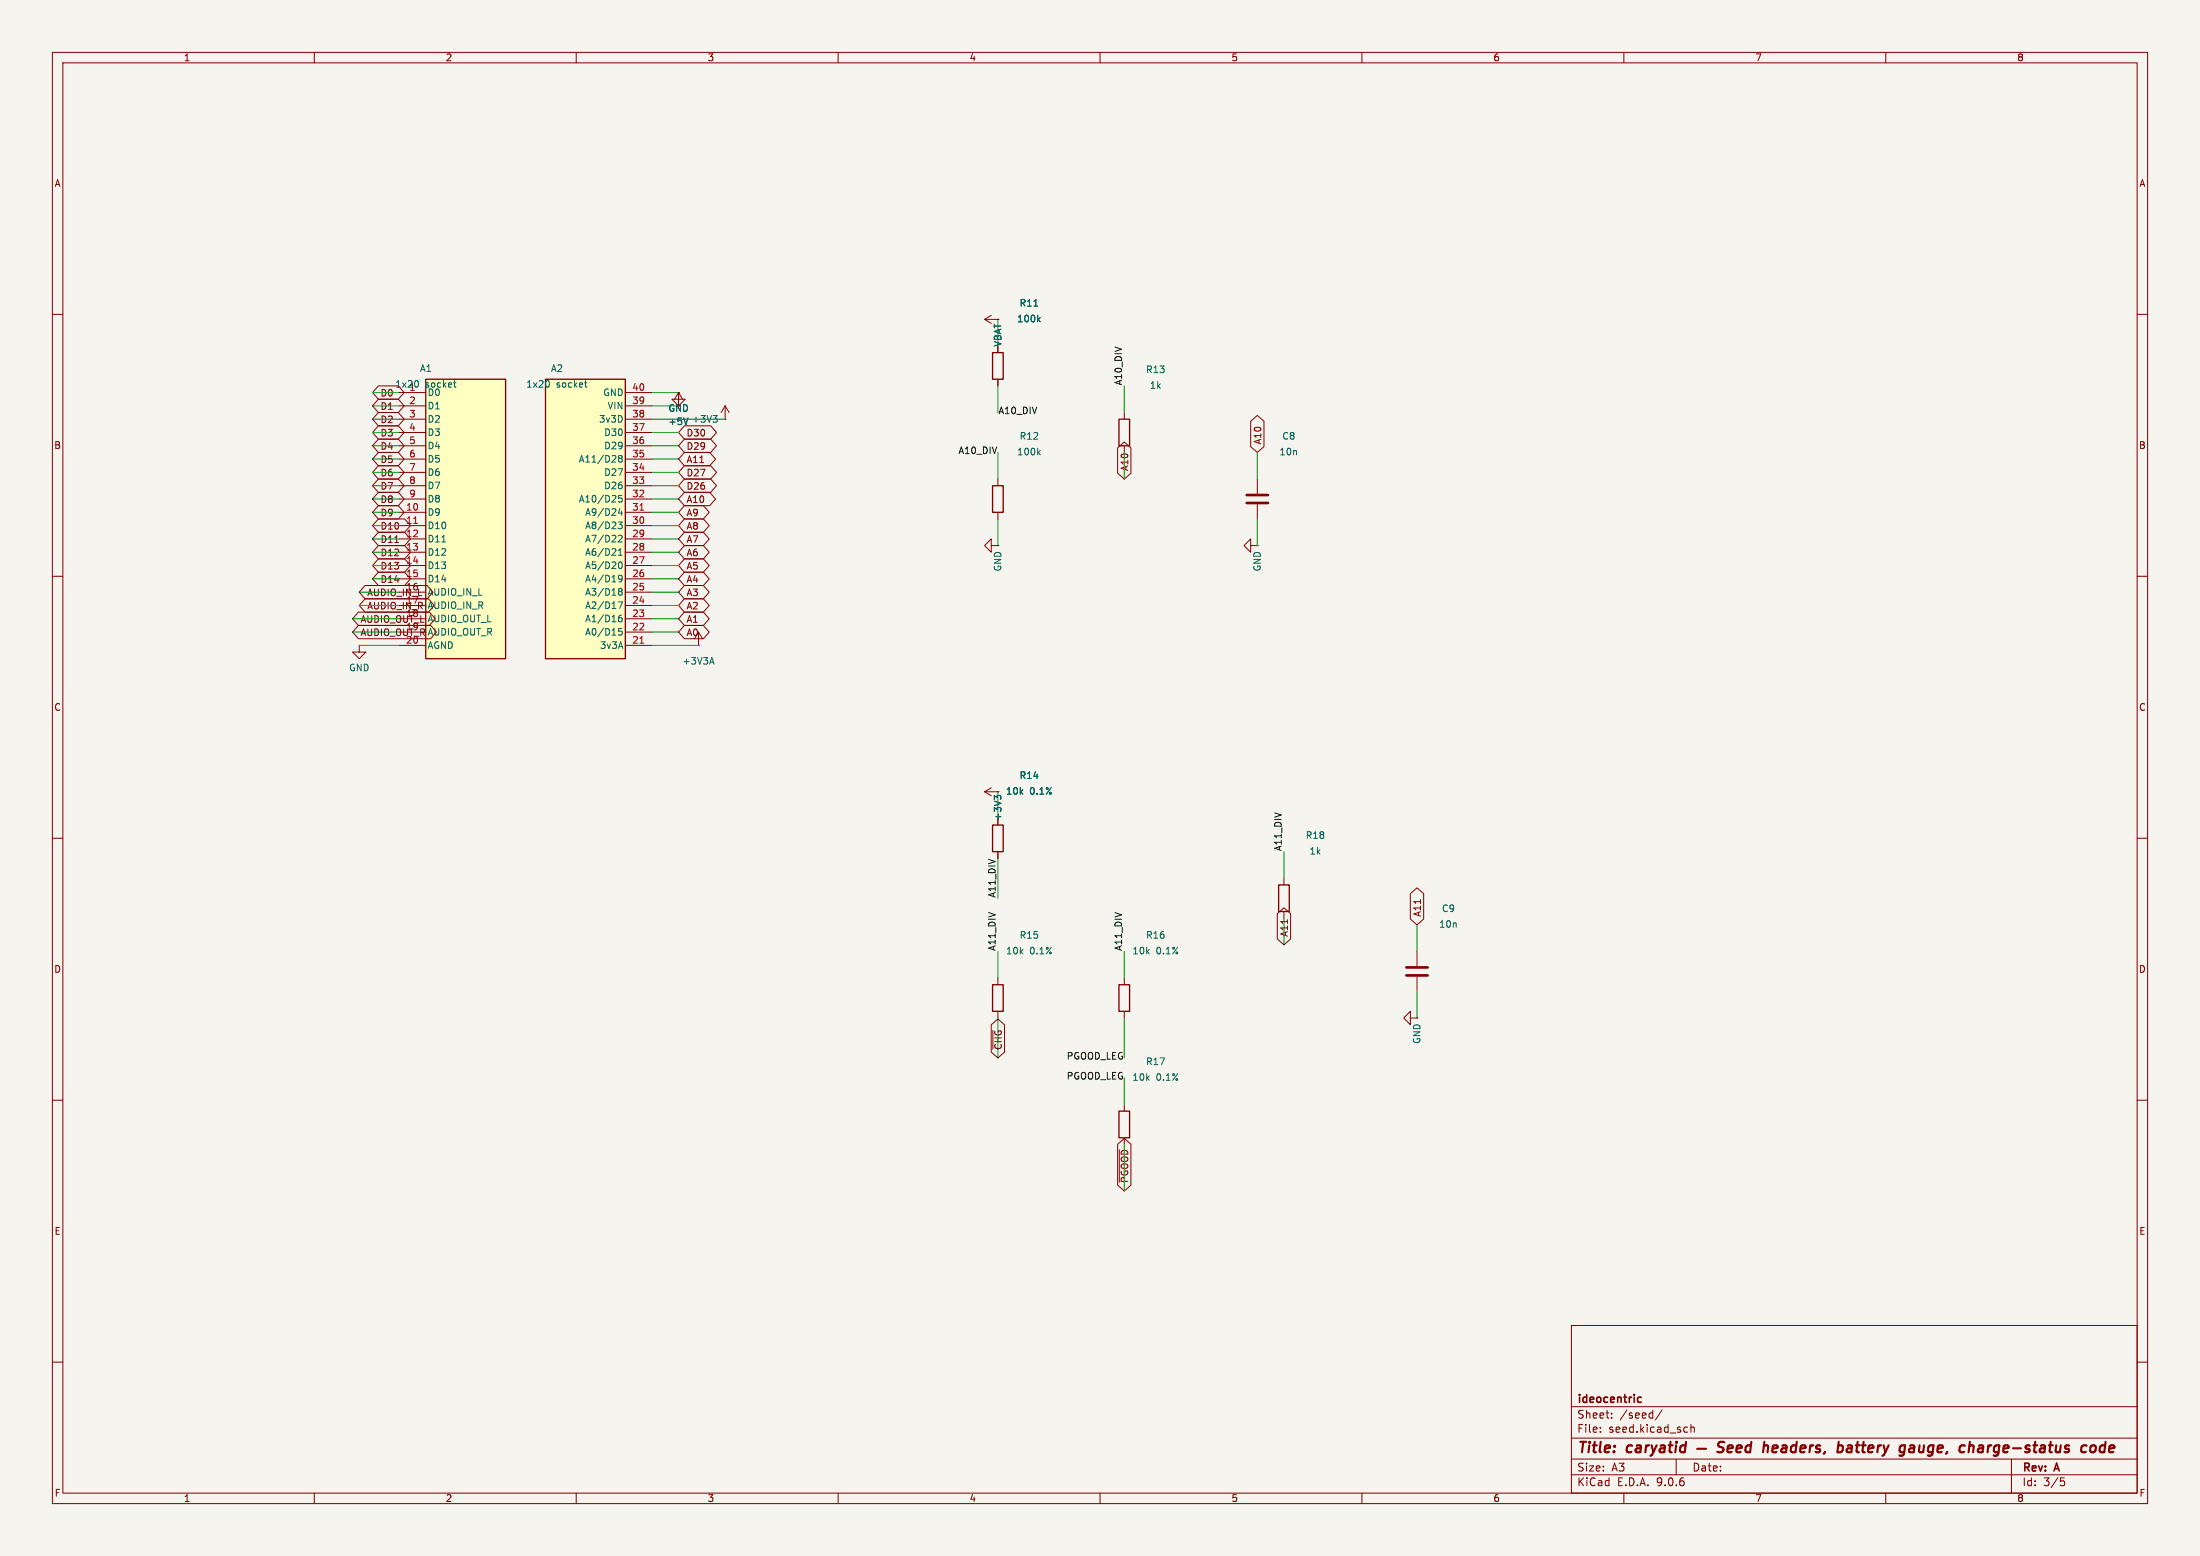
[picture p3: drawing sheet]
<svg xmlns="http://www.w3.org/2000/svg" width="420mm" height="297mm" viewBox="0 0 420 297" stroke-linecap="round" stroke-linejoin="round" font-family="sans-serif">
<path d="M0 0h420v297h-420z" fill="#f5f4ef" stroke="#f5f4ef" stroke-width=".19"/>
<g fill="none" stroke="#840000" stroke-width=".19">
<path d="M10 10h400v277h-400zM12 12h396v273h-396zM60 10v2M110 10v2M160 10v2M210 10v2M260 10v2M310 10v2M360 10v2M10 60h2M138.4 77.5l-.7 1.2M138.4 77.5l.8 1.2"/>
<path d="M138.4 77.5v2.5M188 61l1.2 .7M188 61h2.5M189.2 60.2l-1.2 .8M190.5 61h.1M190.5 66v1.3M190.5 72.4v1.3M214.6 78.7v1.3M408 60h2M138.4 80h.1M190.5 91.4v1.3M190.5 97.8v1.3"/>
<path d="M214.6 85.1v1.3M240 91.4v2.8M240 96.3v2.8M10 110h2M238.8 104.1v-1.2l-1.3 1.2 1.3 1.3v-1.3h1.2M240 104.1h.1M408 110h2M68.6 123.2v1.3h1.2l-1.2 1.2-1.3-1.2h1.3M68.6 123.2h.1M10 160h2M408 160h2M10 210h2"/>
<path d="M214.6 210.8v1.3M408 210h2M300 253h108v32h-108zM10 260h2M300 278.5h108M300 274.5h108M300 268.5h108M305.5 273.2v.2M305.5 272.5v.1M307.7 270.5v.2M307.7 269.8v.1M317.3 269.1l-1.3 1.9"/>
<path d="M320 278.5v3M322 272.4l.2 .1M322.2 273.3l-.2 .1M322.8 271.9v1.5M322.8 272.5l.2-.1 .4 .1v.9M384 278.5v6.5M408 260h2M60 285v2M110 285v2M160 285v2M210 285v2M260 285v2"/>
<path d="M300 281.5h108M310 285v2M360 285v2M393.4 282.1h.7M393.5 282.7h.4l.3 .2-.2 .6-.5 .1"/>
</g>
<g fill="none" stroke="#840000" stroke-width=".4">
<path d="M324 276.5h1.7M329.2 275.3a.85 .85 0 0 0-1.1 .1 .45 .45 0 0 0 .2 .8l.6 .1a.51 .51 0 0 1 .1 .6 .51 .51 0 0 1-.4 .3l-.8-.1M329.8 276.5l1-.2-.1-.3h-.7l-.2 .9 .2 .3 .6-.1M331.5 276.5l1-.2-.1-.3h-.7l-.2 .9 .2 .3 .6-.1M334.3 276a.66 .66 0 0 0-1 .3l-.1 .5 .1 .3h.8M334.3 275.2l-.2 2M336.7 276.1a.49 .49 0 0 1 .9 .1l-.2 1M336.8 275.2l-.2 2M351.1 275.9l.6 .1 .1 .3v.5l-.5 .4M353.3 275.9l-.6 .1M353.3 276.4h-.4a.4 .4 0 0 0-.4 .4 .4 .4 0 0 0 .3 .4h.4M364.5 277.1h.8"/>
<path d="M364.6 276h.8l-.1 1.2M365.4 276.3l-.8 .2M376.1 275.2l-.3 2M376.5 275.9l.3 .3-.1 1M378.4 275.9l-.6 .1M378.4 276.4h-.5a.4 .4 0 0 0-.3 .4 .4 .4 0 0 0 .2 .4h.5M398.2 275.9l.1 .1M399.2 276.1a.52 .52 0 0 1 .5-.2 .52 .52 0 0 1 .4 .4l-.1 .5a.55 .55 0 0 1-.5 .4 .55 .55 0 0 1-.5-.4zM401.9 276a.66 .66 0 0 0-1 .3l-.1 .5 .2 .3h.7M402 275.2l-.3 2"/>
</g>
<path d="M312.8 267.6h.5M312.8 266.8h.5" fill="none" stroke="#840000" stroke-width=".3"/>
<path d="M189.5 67.3h2v5.1h-2zM189.5 92.7h2v5.1h-2zM213.6 80h2v5.1h-2zM213.6 212.1h2v5.1h-2z" fill="none" stroke="#840000" stroke-width=".25"/>
<path d="M197.4 58.4h.7M136.1 79.3h.8l-.4 .5M136.7 79.8l.2 .2v.3l-.2 .3M198.2 60.9l.4 .5M198.6 60.6l-.5 .5M198.2 86.3l.4 .5M198.6 86l-.5 .5" fill="none" stroke="#006464" stroke-width=".19"/>
<path d="M238 94.5h4.1M238 96h4.1" fill="none" stroke="#840000" stroke-width=".51"/>
<path d="M104.1 72.4h15.3v53.3h-15.3z" fill="#ffffc2"/>
<path d="M104.1 72.4h15.3v53.3h-15.3zM189.5 157.5h2v5.1h-2zM244.1 168.9h2v5.1h-2zM189.5 188h2v5h-2zM213.6 188h2v5h-2z" fill="none" stroke="#840000" stroke-width=".25"/>
<g fill="none" stroke="#840000" stroke-width=".19">
<path d="M119.4 74.9h5.1M119.4 77.5h5.1M129.5 74.9v1.3h1.3l-1.3 1.3-1.2-1.3h1.2M129.5 74.9h.1M129.5 74.9l-.7 1.3M129.5 74.9l.8 1.3M129.5 74.9v2.6M119.4 80h5.1M119.4 82.6h5.1M119.4 85.1h5.1M119.4 87.6h5.1M119.4 90.2h5.1"/>
<path d="M119.4 92.7h5.1M119.4 95.3h5.1M119.4 97.8h5.1M119.4 100.3h5.1M119.4 102.9h5.1M119.4 105.4h5.1M119.4 108h5.1M119.4 110.5h5.1M119.4 113h5.1M119.4 115.6h5.1M119.4 118.1h5.1M189.2 104.1v-1.2l-1.2 1.2 1.2 1.3v-1.3h1.3"/>
<path d="M190.5 104.1h.1M119.4 120.7h5.1M119.4 123.2h5.1M133.3 123.2h.1M134.1 121.9l-.8-1.2v2.5M188 151.1l1.2 .8M188 151.1h2.5M189.2 150.4l-1.2 .7M190.5 151.1h.1M190.5 156.2v1.3M190.5 162.6v1.2M245.1 167.6v1.3"/>
<path d="M245.1 174v1.3M190.5 186.7v1.3M190.5 193v1.3M214.6 186.7v1.3M214.6 193v1.3M269.2 194.3v-1.3l-1.2 1.3 1.2 1.3v-1.3h1.3M270.5 194.3h.1M270.5 181.6v2.8M270.5 186.4v2.8"/>
</g>
<g fill="none" stroke="#006464" stroke-width=".19">
<path d="M104.7 72.7l.2 .4-.2 .7M111.6 73.1h.5M111.8 73.8l.3 .1M131.4 79.8l-.5 1.2M118 99.6h.8l-.4 .5 .3 .1v.6l-.2 .1-.4-.1M118.3 87.5l-.2-.3 .2-.3h.2l.3 .3-.3 .3M118.3 87.5l-.2 .2v.4l.2 .1 .4-.1 .1-.1v-.3l-.3-.2M118.3 87.5h.2M118.4 97l-.3 .9h.7M118.7 97.5v.9M118.7 94.6h-.6v.6l.1-.2 .5 .1 .1 .2-.1 .4-.2 .1-.4-.1M118 114.9h.8l-.5 1.2"/>
<path d="M118.1 102.3l.4-.1 .3 .3-.8 .9h.8M118.1 106h.7M118.1 105.1l.3-.4v1.3M118.2 107.4l.2-.1a.68 .68 0 0 1 .4 .6 .68 .68 0 0 1-.4 .6l-.3-.5zM118.3 112.9l-.2-.3 .2-.3h.2l.3 .3-.3 .3M118.3 112.9l-.2 .2v.4l.2 .1 .4-.1 .1-.1v-.3l-.3-.2M118.3 112.9h.2M118.7 117.4l-.4 .1a.86 .86 0 0 0 0 1.2l.4-.1 .1-.5-.3-.2-.3 .1-.1 .1M118.7 120h-.6v.6l.1-.2 .5 .1 .1 .2-.1 .4-.2 .1-.4-.1M118.8 110.3l-.3 .3-.3-.1-.1-.2v-.3l.2-.2h.2l.3 .2a.84 .84 0 0 1-.4 1.1h-.2M135.6 126.4h.6M135.9 125.5l.4 1.3"/>
<path d="M190.3 152.3l-.5-.5v.8M190.3 152.1l.2-.3h.3l.3 .3"/>
</g>
<path d="M122.2 97.4h.7M122.2 122.8h.7" fill="none" stroke="#a90000" stroke-width=".19"/>
<path d="M268.5 184.7h4M268.5 186.2h4" fill="none" stroke="#840000" stroke-width=".51"/>
<path d="M81.3 72.4h15.2v53.3h-15.2z" fill="#ffffc2"/>
<path d="M81.3 72.4h15.2v53.3h-15.2z" fill="none" stroke="#840000" stroke-width=".25"/>
<g fill="none" stroke="#840000" stroke-width=".19">
<path d="M72.2 73.7h3.8l1.2 1.2-1.2 1.3h-3.8l-1.1-1.3zM72.2 76.2h3.8l1.2 1.3-1.2 1.2h-3.8l-1.1-1.2zM72.2 78.7h3.8l1.2 1.3-1.2 1.3h-3.8l-1.1-1.3zM76.2 74.9h5.1M76.2 77.5h5.1M129.5 74.9h.1M190.5 61h.1M190.5 66v1.3M190.5 72.4v1.3M72.2 91.4h3.8l1.2 1.3-1.2 1.3h-3.8l-1.1-1.3zM72.2 94h3.8l1.2 1.3-1.2 1.2h-3.8l-1.1-1.2zM72.2 96.5h3.8l1.2 1.3-1.2 1.3h-3.8l-1.1-1.3z"/>
<path d="M72.2 99.1h5.1l1.1 1.2-1.1 1.3h-5.1l-1.1-1.3zM72.2 81.3h3.8l1.2 1.3-1.2 1.2h-3.8l-1.1-1.2zM72.2 83.8h3.8l1.2 1.3-1.2 1.3h-3.8l-1.1-1.3zM72.2 86.4h3.8l1.2 1.2-1.2 1.3h-3.8l-1.1-1.3zM72.2 88.9h3.8l1.2 1.3-1.2 1.2h-3.8l-1.1-1.2zM76.2 80h5.1M76.2 82.6h5.1M76.2 85.1h5.1M76.2 87.6h5.1M76.2 90.2h5.1M76.2 92.7h5.1M76.2 95.3h5.1"/>
<path d="M76.2 97.8h5.1M130.7 81.3h5l1.1 1.3-1.1 1.2h-5l-1.2-1.2zM130.7 96.5h3.6l1.1 1.3-1.1 1.3h-3.6l-1.2-1.3zM130.7 99.1h3.6l1.1 1.2-1.1 1.3h-3.6l-1.2-1.3zM130.7 94h4.8l1.1 1.3-1.1 1.2h-4.8l-1.2-1.2zM130.7 83.8h5l1.1 1.3-1.1 1.3h-5l-1.2-1.3zM130.7 88.9h5l1.1 1.3-1.1 1.2h-5l-1.2-1.2zM130.7 91.4h5l1.1 1.3-1.1 1.3h-5l-1.2-1.3zM130.7 86.4h4.8l1.1 1.2-1.1 1.3h-4.8l-1.2-1.3zM213.4 85.5l1.2-1.1 1.3 1.1v4.8l-1.3 1.1-1.2-1.1zM238.8 80.4l1.2-1.1 1.3 1.1v4.8l-1.3 1.2-1.2-1.2zM68.4 116.8h13.6l1.1 1.3-1.1 1.3h-13.6l-1.1-1.3z"/>
<path d="M68.4 119.4h13.8l1.1 1.3-1.1 1.2h-13.8l-1.1-1.2zM69.7 114.3h12.1l1.1 1.3-1.1 1.2h-12.1l-1.1-1.2zM69.7 111.8h11.8l1.2 1.2-1.2 1.3h-11.8l-1.1-1.3zM72.2 101.6h5.1l1.1 1.3-1.1 1.2h-5.1l-1.1-1.2zM72.2 104.1h5.1l1.1 1.3-1.1 1.3h-5.1l-1.1-1.3zM72.2 109.2h5.1l1.1 1.3-1.1 1.3h-5.1l-1.1-1.3zM72.2 106.7h5.1l1.1 1.3-1.1 1.2h-5.1l-1.1-1.2zM75.4 103.5h.7M76.2 100.3h5.1M76.2 102.9h5.1M76.2 105.4h5.1M76.2 108h5.1"/>
<path d="M76.2 110.5h5.1M76.2 113h5.1M76.2 115.6h5.1M76.2 118.1h5.1M130.7 101.6h3.6l1.1 1.3-1.1 1.2h-3.6l-1.2-1.2zM130.7 104.1h3.6l1.1 1.3-1.1 1.3h-3.6l-1.2-1.3zM130.7 106.7h3.6l1.1 1.3-1.1 1.2h-3.6l-1.2-1.2zM130.7 109.2h3.6l1.1 1.3-1.1 1.3h-3.6l-1.2-1.3zM130.7 111.8h3.6l1.1 1.2-1.1 1.3h-3.6l-1.2-1.3zM130.7 114.3h3.6l1.1 1.3-1.1 1.2h-3.6l-1.2-1.2zM130.7 119.4h3.6l1.1 1.3-1.1 1.2h-3.6l-1.2-1.2zM130.7 116.8h3.6l1.1 1.3-1.1 1.3h-3.6l-1.2-1.3z"/>
<path d="M76.2 120.7h5.1M76.2 123.2h5.1M190.5 151.1h.1M190.5 156.2v1.3M190.5 162.6v1.2M243.8 174.4l1.3-1.1 1.3 1.1v4.8l-1.3 1.1-1.3-1.1zM269.2 170.6l1.3-1.1 1.3 1.1v4.8l-1.3 1.1-1.3-1.1zM189.2 195.6l1.3-1.1 1.3 1.1v5.2l-1.3 1.1-1.3-1.1zM189.5 196.7v3.6M213.4 218.4l1.2-1.1 1.3 1.1v7.8l-1.3 1.1-1.2-1.1zM213.7 219.5v6.2"/>
</g>
<path d="M79 99.9h.7" fill="none" stroke="#a90000" stroke-width=".19"/>
<path d="M197.4 58.4h.7M79.7 72.7l.2 .4-.2 .7M86.6 73.1h.5M86.8 73.8l.3 .1M131.4 79.8l-.5 1.2M198.2 60.9l.4 .5M198.6 60.6l-.5 .5M84.4 103.4h.7M190.3 152.3l-.5-.5v.8M190.3 152.1l.2-.3h.3l.3 .3" fill="none" stroke="#006464" stroke-width=".19"/>
<g fill="none" stroke="#009600" stroke-width=".19">
<path d="M71.1 77.5h5.1M71.1 74.9h5.1M124.5 77.5h5M124.5 74.9h5M190.5 61v5M190.5 73.7v5M214.6 73.7v5M71.1 92.7h5.1M71.1 90.2h5.1M71.1 95.3h5.1M71.1 97.8h5.1M71.1 80h5.1"/>
<path d="M71.1 87.6h5.1M71.1 85.1h5.1M71.1 82.6h5.1M124.5 92.7h5M124.5 90.2h5M124.5 95.3h5M124.5 97.8h5M124.5 80h13.9M124.5 87.6h5M124.5 85.1h5M124.5 82.6h5M190.5 86.4v5"/>
<path d="M190.5 99.1v5M214.6 86.4v5M240 86.4v5M240 99.1v5M67.3 118.1h8.9M68.6 113h7.6M68.6 115.6h7.6M71.1 108h5.1M71.1 105.4h5.1M71.1 110.5h5.1M71.1 102.9h5.1M71.1 100.3h5.1"/>
<path d="M124.5 108h5M124.5 113h5M124.5 115.6h5M124.5 105.4h5M124.5 118.1h5M124.5 110.5h5M124.5 102.9h5M124.5 100.3h5M67.3 120.7h8.9M68.6 123.2h7.6M124.5 123.2h8.8M124.5 120.7h5"/>
<path d="M190.5 151.1v5.1M190.5 163.8v7.7M245.1 162.6v5M245.1 175.3v5M270.5 176.5v5.1M190.5 181.6v5.1M190.5 194.3v7.6M214.6 181.6v5.1M214.6 194.3v7.6M270.5 189.2v5.1M214.6 205.7v5.1M214.6 218.4v8.9"/>
</g>
<g font-size="2.8" fill="#840000">
<text x="301" y="277.9">Title:</text>
<text x="310.6" y="277.9">caryatid</text>
<text x="339" y="277.9">headers,</text>
<text x="354" y="277.9">battery</text>
<text x="366.7" y="277.9">gauge,</text>
<text x="379" y="277.9">charge-status</text>
<text x="403" y="277.9">code</text>
</g>
<g font-size="2.1" fill="#840000">
<text x="301" y="268.2">ideocentric</text>
<text x="301" y="273.7">File:</text>
<text x="301" y="271">Sheet:</text>
<text x="307.1" y="273.7">seed.kicad_sch</text>
<text x="309.2" y="271">/seed/</text>
<text x="301" y="281.1">Size:</text>
<text x="307.6" y="281.1">A3</text>
<text x="323" y="281.1">Date:</text>
<text x="386" y="281.3">Rev:</text>
<text x="392.4" y="281.3">A</text>
<text x="301" y="283.9">KiCad</text>
<text x="308.7" y="283.9">E.D.A.</text>
<text x="316.3" y="283.9">9.0.6</text>
<text x="386" y="283.9">Id:</text>
<text x="390.1" y="283.9">3/5</text>
</g>
<g font-size="1.8" fill="#840000">
<text x="35" y="11.9">1</text>
<text x="85" y="11.9">2</text>
<text x="135" y="11.9">3</text>
<text x="185" y="11.9">4</text>
<text x="235" y="11.9">5</text>
<text x="285" y="11.9">6</text>
<text x="335" y="11.9">7</text>
<text x="385" y="11.9">8</text>
<text x="10.3" y="35.9">A</text>
<text x="408.3" y="35.9">A</text>
<text x="72.5" y="75.9">D0</text>
<text x="72.5" y="78.4">D1</text>
<text x="72.5" y="81">D2</text>
<text x="72.5" y="83.5">D3</text>
<text x="131" y="83.5">D30</text>
<text x="10.3" y="85.9">B</text>
<text x="72.5" y="86">D4</text>
<text x="72.5" y="88.6">D5</text>
<text x="131" y="86">D29</text>
<text x="131" y="88.6">A11</text>
<text x="241" y="84.9" transform="rotate(-90 241 84.9)">A10</text>
<text x="408.2" y="85.9">B</text>
<text x="72.5" y="93.7">D7</text>
<text x="72.5" y="91.1">D6</text>
<text x="131" y="91.1">D27</text>
<text x="131" y="93.7">D26</text>
<text x="215.6" y="90" transform="rotate(-90 215.6 90)">A10</text>
<text x="72.5" y="96.2">D8</text>
<text x="72.5" y="98.7">D9</text>
<text x="72.5" y="101.3">D10</text>
<text x="131" y="98.7">A9</text>
<text x="131" y="101.3">A8</text>
<text x="131" y="96.2">A10</text>
<text x="72.5" y="103.8">D11</text>
<text x="72.5" y="106.4">D12</text>
<text x="131" y="103.8">A7</text>
<text x="131" y="106.4">A6</text>
<text x="70" y="114">AUDIO_IN_L</text>
<text x="72.5" y="111.4">D14</text>
<text x="72.5" y="108.9">D13</text>
<text x="131" y="108.9">A5</text>
<text x="131" y="111.4">A4</text>
<text x="131" y="114">A3</text>
<text x="68.7" y="119.1">AUDIO_OUT_L</text>
<text x="70" y="116.5">AUDIO_IN_R</text>
<text x="77.4" y="115.3">17</text>
<text x="77.4" y="117.9">18</text>
<text x="131" y="116.5">A2</text>
<text x="131" y="119.1">A1</text>
<text x="68.7" y="121.6">AUDIO_OUT_R</text>
<text x="77.4" y="120.4">19</text>
<text x="77.4" y="122.9">20</text>
<text x="131" y="121.6">A0</text>
<text x="10.3" y="135.9">C</text>
<text x="408.2" y="135.9">C</text>
<text x="246.1" y="178.9" transform="rotate(-90 246.1 178.9)">A11</text>
<text x="271.5" y="175.1" transform="rotate(-90 271.5 175.1)">A11</text>
<text x="10.3" y="185.9">D</text>
<text x="408.2" y="185.9">D</text>
<text x="191.5" y="200.5" transform="rotate(-90 191.5 200.5)">~{CHG}</text>
<text x="215.6" y="225.9" transform="rotate(-90 215.6 225.9)">~{PGOOD}</text>
<text x="10.3" y="235.9">E</text>
<text x="408.3" y="235.9">E</text>
<text x="10.3" y="285.9">F</text>
<text x="35" y="286.9">1</text>
<text x="85" y="286.9">2</text>
<text x="135" y="286.9">3</text>
<text x="185" y="286.9">4</text>
<text x="235" y="286.9">5</text>
<text x="285" y="286.9">6</text>
<text x="335" y="286.9">7</text>
<text x="385" y="286.9">8</text>
<text x="408.3" y="285.9">F</text>
</g>
<g font-size="1.8" fill="#006464">
<text x="194.6" y="58.7">R11</text>
<text x="194.1" y="61.7">100k</text>
<text x="80.1" y="71.2">A1</text>
<text x="105.1" y="71.2">A2</text>
<text x="191.4" y="66.3" transform="rotate(-90 191.4 66.3)">VBAT</text>
<text x="218.7" y="71.4">R13</text>
<text x="75.4" y="74.2">1x20</text>
<text x="78" y="74.7">1</text>
<text x="81.2" y="74.2">socket</text>
<text x="81.5" y="75.8">D0</text>
<text x="100.4" y="74.2">1x20</text>
<text x="106.2" y="74.2">socket</text>
<text x="115.1" y="75.8">GND</text>
<text x="219.4" y="74.4">1k</text>
<text x="81.5" y="78.3">D1</text>
<text x="81.5" y="80.9">D2</text>
<text x="81.5" y="83.4">D3</text>
<text x="114.3" y="80.9">3v3D</text>
<text x="115.2" y="83.4">D30</text>
<text x="115.9" y="78.3">VIN</text>
<text x="127.5" y="78.8">GND</text>
<text x="127.5" y="81.3">+5V</text>
<text x="132" y="80.9">+3V3</text>
<text x="81.5" y="86">D4</text>
<text x="81.5" y="88.5">D5</text>
<text x="110.4" y="88.5">A11/D28</text>
<text x="115.2" y="86">D29</text>
<text x="194.1" y="87.1">100k</text>
<text x="194.6" y="84.1">R12</text>
<text x="244.1" y="87.1">10n</text>
<text x="244.7" y="84.1">C8</text>
<text x="81.5" y="91">D6</text>
<text x="81.5" y="93.6">D7</text>
<text x="115.2" y="91">D27</text>
<text x="115.2" y="93.6">D26</text>
<text x="81.5" y="96.1">D8</text>
<text x="81.5" y="98.7">D9</text>
<text x="81.5" y="101.2">D10</text>
<text x="110.4" y="96.1">A10/D25</text>
<text x="111.6" y="98.7">A9/D24</text>
<text x="111.6" y="101.2">A8/D23</text>
<text x="81.5" y="103.7">D11</text>
<text x="81.5" y="106.3">D12</text>
<text x="111.6" y="103.7">A7/D22</text>
<text x="111.6" y="106.3">A6/D21</text>
<text x="81.5" y="108.8">D13</text>
<text x="81.5" y="111.4">D14</text>
<text x="81.5" y="113.9">AUDIO_IN_L</text>
<text x="111.6" y="108.8">A5/D20</text>
<text x="111.6" y="111.4">A4/D19</text>
<text x="111.6" y="113.9">A3/D18</text>
<text x="191.4" y="109.2" transform="rotate(-90 191.4 109.2)">GND</text>
<text x="240.9" y="109.2" transform="rotate(-90 240.9 109.2)">GND</text>
<text x="81.5" y="116.4">AUDIO_IN_R</text>
<text x="81.5" y="119">AUDIO_OUT_L</text>
<text x="111.6" y="116.4">A2/D17</text>
<text x="111.6" y="119">A1/D16</text>
<text x="81.5" y="121.5">AUDIO_OUT_R</text>
<text x="81.5" y="124.1">AGND</text>
<text x="111.6" y="121.5">A0/D15</text>
<text x="114.4" y="124.1">3v3A</text>
<text x="66.5" y="128.3">GND</text>
<text x="130.2" y="127.1">+3V3A</text>
<text x="194.6" y="148.9">R14</text>
<text x="192" y="151.9">10k</text>
<text x="196.6" y="151.9">0.1%</text>
<text x="191.4" y="156.8" transform="rotate(-90 191.4 156.8)">+3V3</text>
<text x="249.2" y="160.3">R18</text>
<text x="249.9" y="163.3">1k</text>
<text x="194.6" y="179.4">R15</text>
<text x="218.7" y="179.4">R16</text>
<text x="274.6" y="177.3">10n</text>
<text x="275.2" y="174.3">C9</text>
<text x="192" y="182.4">10k</text>
<text x="196.6" y="182.4">0.1%</text>
<text x="216.1" y="182.4">10k</text>
<text x="220.7" y="182.4">0.1%</text>
<text x="218.7" y="203.5">R17</text>
<text x="271.4" y="199.3" transform="rotate(-90 271.4 199.3)">GND</text>
<text x="216.1" y="206.5">10k</text>
<text x="220.7" y="206.5">0.1%</text>
</g>
<g font-size="1.8" fill="#a90000">
<text x="78" y="77.2">2</text>
<text x="120.6" y="74.7">40</text>
<text x="120.6" y="77.2">39</text>
<text x="78" y="79.8">3</text>
<text x="78" y="82.3">4</text>
<text x="120.6" y="79.8">38</text>
<text x="120.6" y="82.3">37</text>
<text x="78" y="84.8">5</text>
<text x="78" y="87.4">6</text>
<text x="78" y="89.9">7</text>
<text x="120.6" y="84.8">36</text>
<text x="120.6" y="87.4">35</text>
<text x="120.6" y="89.9">34</text>
<text x="78" y="92.5">8</text>
<text x="78" y="95">9</text>
<text x="120.6" y="92.5">33</text>
<text x="120.6" y="95">32</text>
<text x="77.4" y="97.5">10</text>
<text x="77.4" y="100.1">11</text>
<text x="120.6" y="97.5">31</text>
<text x="120.6" y="100.1">30</text>
<text x="77.4" y="102.6">12</text>
<text x="77.4" y="105.2">13</text>
<text x="77.4" y="107.7">14</text>
<text x="120.6" y="102.6">29</text>
<text x="120.6" y="105.2">28</text>
<text x="120.6" y="107.7">27</text>
<text x="77.4" y="110.2">15</text>
<text x="77.4" y="112.8">16</text>
<text x="120.6" y="110.2">26</text>
<text x="120.6" y="112.8">25</text>
<text x="120.6" y="115.3">24</text>
<text x="120.6" y="117.9">23</text>
<text x="120.6" y="120.4">22</text>
<text x="120.6" y="122.9">21</text>
</g>
<g font-size="1.8" fill="#0f0f0f">
<text x="214.3" y="73.7" transform="rotate(-90 214.3 73.7)">A10_DIV</text>
<text x="190.5" y="79.3">A10_DIV</text>
<text x="182.9" y="86.9">A10_DIV</text>
<text x="244.8" y="162.6" transform="rotate(-90 244.8 162.6)">A11_DIV</text>
<text x="190.2" y="171.4" transform="rotate(-90 190.2 171.4)">A11_DIV</text>
<text x="190.2" y="181.6" transform="rotate(-90 190.2 181.6)">A11_DIV</text>
<text x="214.3" y="181.6" transform="rotate(-90 214.3 181.6)">A11_DIV</text>
<text x="203.5" y="202.4">PGOOD_LEG</text>
<text x="203.5" y="206.3">PGOOD_LEG</text>
</g>
</svg>
